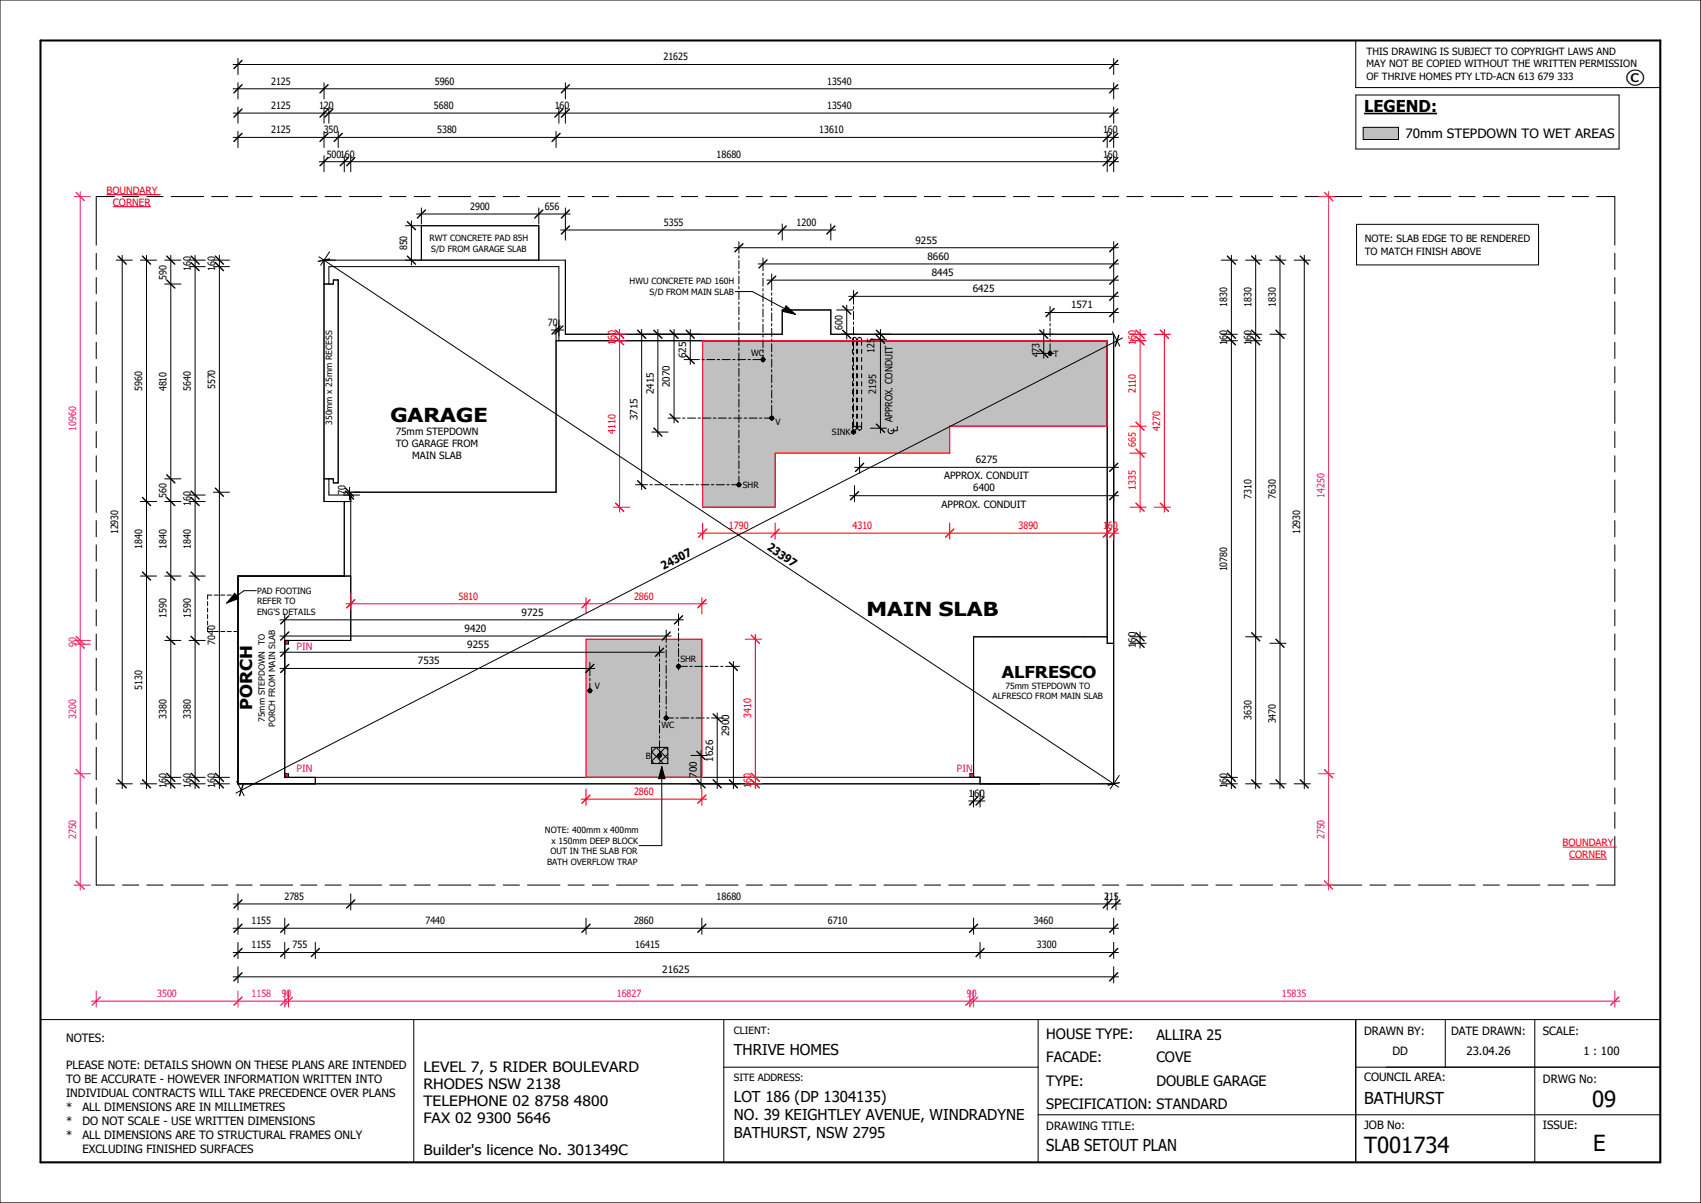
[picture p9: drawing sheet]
<svg xmlns="http://www.w3.org/2000/svg" width="420mm" height="297mm" viewBox="0 0 420 297" stroke-linecap="round" stroke-linejoin="round" font-family="sans-serif">
<g fill="#ff0080">
<path d="M70.3 191h.9v.9h-.9z"/>
<path d="M239.5 191h.9v.9h-.9z"/>
<path d="M70.3 158.1h.9v.9h-.9z"/>
</g>
<g fill="#fff">
<path d="M81.2 65.8h56.8v18.3h-.7v37.4h-50.7v.7h-5.4v-4h1.1v1h1.2v-50.1h-1.2v1h-1.1z"/>
<path d="M80 70.1h2.3v-1h1.2v50.1h-1.2v-1h-2.3z"/>
</g>
<path d="M144.7 157.8v34.1h28.6v-34.1zM173.5 84.1v41.1h17.9v-13.3h43.1v-6.7h38.9v-21.1z" fill="#c0c0c0"/>
<g fill="#fff">
<path d="M193.1 76.5h12v6h-12z"/>
<path d="M273.4 157.2l1.6 1.6h-1.6z"/>
<path d="M273.4 84.1l1.6-1.6v76.3l-1.6-1.6z"/>
<path d="M138 82.5h137l-1.6 1.6h-135.4z"/>
<path d="M139.6 64.2v18.3h-1.6v-16.7z"/>
<path d="M82.7 64.2h56.9l-1.6 1.6h-55.3z"/>
<path d="M82.7 122.2h3.9v1.6h-3.9z"/>
<path d="M80 64.2h2.7v1.6h-1.5v4.3h-1.2z"/>
<path d="M80 118.2h1.2v4h1.5v1.6h-2.7z"/>
<path d="M85 123.8h1.6v18.4h-1.6z"/>
<path d="M77.9 191.9h164.1v1.6h-164.1z"/>
</g>
<g fill="none" stroke="#000" stroke-width=".25">
<path d="M0 0h420v297h-420zM10 10h400v277h-400zM57.6 15.9h218.6M58.8 14.4v4M275 14.4v4M334.8 10v11.6h75.2M57.6 21.9h218.6M57.6 27.9h218.6M57.6 33.9h218.6M58.8 20.4v4M58.8 26.4v4M58.8 32.4v4"/>
<path d="M78.8 39.9h197.4M80 20.4v4M80 26.4v4M80 32.4v4M80 38.4v4M81.2 26.4v4M83.5 32.4v4M85 38.4v4M86.6 38.4v4M137.3 32.4v4M138 26.4v4M139.6 20.4v4"/>
<path d="M139.6 26.4v4M273.4 32.4v4M273.4 38.4v4M275 20.4v4M275 26.4v4M275 32.4v4M275 38.4v4M334.8 23.5h65v13.3h-65zM28.3 48.5h-4.5v12M30.3 48.5h4M36.3 48.5h4M42.3 48.5h8"/>
<path d="M52.3 48.5h4M58.3 48.5h4M64.3 48.5h8M74.3 48.5h4M80.3 48.5h4M86.3 48.5h8M96.3 48.5h4M100.1 55.7h32.9v8.5M101.6 54.5v10.9M102.3 48.5h4M102.8 52.8h38M104 51.3v4"/>
<path d="M104 55.7v8.5M108.3 48.5h8M118.3 48.5h4M124.3 48.5h4M130.3 48.5h8M133 51.3v4M138.4 56.8h67.9M139.6 51.3v8M140.2 48.5h4M146.2 48.5h4M152.2 48.5h8M162.2 48.5h4"/>
<path d="M168.2 48.5h4M174.2 48.5h8M182.4 59.7v2.8M184.2 48.5h4M190.2 48.5h4M193.1 55.3v4M196.2 48.5h8M205.1 55.3v4M206.2 48.5h4M212.2 48.5h4M218.2 48.5h8M228.2 48.5h4"/>
<path d="M234.2 48.5h4M240.2 48.5h8M250.2 48.5h4M256.2 48.5h4M262.2 48.5h8M272.2 48.5h4M275 59.7v20M278.2 48.5h4M284.2 48.5h8M294.2 48.5h4M300.2 48.5h4M306.2 48.5h8"/>
<path d="M316.2 48.5h4M322.2 48.5h4M328.2 48.5h8M334.9 55.4h45v10h-45zM338.2 48.5h4M344.2 48.5h4M350.2 48.5h8M360.2 48.5h4M366.2 48.5h4M372.2 48.5h8M382.2 48.5h4M388.2 48.5h4"/>
<path d="M394.2 48.5h4.5v12M23.8 62.5v4M23.8 68.5v4M23.8 74.5v8M28.7 64.2h4M30.2 63v131.7M34.7 64.2h4M36.2 63v131.7M40.7 64.2h4M40.7 70.1h4M42.2 63v131.7M46.7 64.2h4"/>
<path d="M46.7 65.8h4M48.2 63v131.7M52.7 64.2h4M52.7 65.8h4M54.2 63v131.7M78.7 63.4l197.5 131M80 70.1h2.3v-1h1.2v50.1h-1.2v-1h-2.3M81.2 70.1v-4.3h56.8v18.3M81.4 62.2l-2.2 3.3M137.3 80v4M181.2 61.2h95M181.5 72h4.3l10.6 5.6"/>
<path d="M182.4 63.1v.6M182.4 64.3v2M182.4 66.9v.6M182.4 68.1v2M182.4 70.7v.6M182.4 71.9v2M182.4 74.5v.6M182.4 75.7v2M182.4 78.3v.6M182.4 79.5v2M187.2 65.2h89M188.4 63.7v3.2"/>
<path d="M188.4 67.5v.6M188.4 68.7v2M188.4 71.3v.6M188.4 72.5v2M188.4 75.1v.6M188.4 76.3v2M188.4 78.9v.6M189.3 69.2h86.9M190.5 67.7v4M190.5 72.3v.6M190.5 73.5v2M190.5 76.1v.6"/>
<path d="M190.5 77.3v2M190.5 79.9v.6M194.1 75.5l2.3 2.1-3.1-.7zM206.6 76.5h4M209.1 75.3v8.4M209.5 73.2h66.7M210.7 71.7v3.4M210.7 75.7v.6M210.7 76.9v2M210.7 79.5v.6M258.1 77.2h18.1M259.3 75.7v3.6"/>
<path d="M259.3 79.9v.6M301.5 64.2h4M304 63v131.7M307.5 64.2h4M310 63v131.7M313.5 64.2h4M316 63v131.7M319.5 64.2h4M322 63v131.7M398.7 62.5v4M398.7 68.5v4M398.7 74.5v8"/>
<path d="M23.8 84.5v4M23.8 90.5v4M23.8 96.5v8M136.1 81.5h3.1M158.4 81.3v39.6M162.4 81.3v26.6M166.4 81.3v23.1M168.9 88.8h3.8M170.4 81.3v8.7M173.3 88.8h.6M174.5 88.8h2M177.1 88.8h.6"/>
<path d="M178.3 88.8h2M180.9 88.8h.6M182.1 88.8h2M182.4 82.1v.6M182.4 83.3v2M182.4 85.9v.6M182.4 87.1v2M182.4 89.7v.6M182.4 90.9v2M182.4 93.5v.6M182.4 94.7v2M182.4 97.3v.6"/>
<path d="M182.4 98.5v2M184.7 88.8h.6M185.9 88.8h3.1M188.4 80.1v2M188.4 82.7v.6M188.4 83.9v2M188.4 86.5v.6M188.4 87.7v1.7M190.5 81.1v2M190.5 83.7v.6M190.5 84.9v2M190.5 87.5v.6"/>
<path d="M190.5 88.7v2M190.5 91.3v.6M190.5 92.5v2M190.5 95.1v.6M190.5 96.3v2M190.5 98.9v.6M210.5 83.8v1.4M210.5 86.2v1M210.5 88.2v1M210.5 90.2v1M210.5 92.2v1M210.5 94.2v1"/>
<path d="M210.5 96.2v1M210.5 98.2v1M210.7 80.7v2M210.7 83.3v.6M210.7 84.5v2M210.7 87.1v.6M210.7 88.3v2M210.7 90.9v.6M210.7 92.1v2M210.7 94.7v.6M210.7 95.9v2M210.7 98.5v.6"/>
<path d="M210.7 99.7v2M211.5 83.8v1.4M211.5 86.2v1M211.5 88.2v1M211.5 90.2v1M211.5 92.2v1M211.5 94.2v1M211.5 96.2v1M211.5 98.2v1M211.7 83.8v1.4M211.7 86.2v1M211.7 88.2v1"/>
<path d="M211.7 90.2v1M211.7 92.2v1M211.7 94.2v1M211.7 96.2v1M211.7 98.2v1M212.7 83.8v1.4M212.7 86.2v1M212.7 88.2v1M212.7 90.2v1M212.7 92.2v1M212.7 94.2v1M212.7 96.2v1"/>
<path d="M212.7 98.2v1M214.9 83.8h4M217.4 81.3v25.6M256.2 87.2h4M257.7 81.3v7.1M259.3 81.1v2M259.3 83.7v.6M259.3 84.9v2.9M274.7 81.9l1.8 3.6M277.1 83.4l-218.9 112.4M301.5 84.1h4M301.5 82.5h4"/>
<path d="M307.5 84.1h4M307.5 82.5h4M313.5 82.5h4M398.7 84.5v4M398.7 90.5v4M398.7 96.5v8M23.8 106.5v4M23.8 112.5v4M23.8 118.5v8M40.7 118.2h4M81.2 118.2v4h7.6M156.9 119.7h3"/>
<path d="M160.5 119.7h.6M160.9 106.7h4M161.7 119.7h2M164.3 119.7h.6M164.9 103.2h3M165.5 119.7h2M168.1 119.7h.6M168.5 103.2h.6M169.3 119.7h2M169.7 103.2h2M171.9 119.7h.6M172.3 103.2h.6"/>
<path d="M173.1 119.7h2M173.5 103.2h2M175.7 119.7h.6M176.1 103.2h.6M176.9 119.7h2M177.3 103.2h2M179.5 119.7h.6M179.9 103.2h.6M180.7 119.7h2.3M181.1 103.2h2M182.4 101.1v.6M182.4 102.3v2"/>
<path d="M182.4 104.9v.6M182.4 106.1v2M182.4 108.7v.6M182.4 109.9v2M182.4 112.5v.6M182.4 113.7v2M182.4 116.3v.6M182.4 117.5v1.4M182.4 119.1v1.1M183.7 103.2h.6M184.9 103.2h2M187.5 103.2h.6"/>
<path d="M188.7 103.2h2.4M190.5 100.1v3.7M210.2 106.7h1.1M210.5 100.2v1M210.5 102.2v1M210.5 104.2v1.5M210.7 102.3v.6M210.7 103.5v1.9M210.7 106.1v1.1M211 119.9v4M211 115.4h65.2M211.5 100.2v1"/>
<path d="M211.5 102.2v1M211.5 104.2v1.5M211.7 100.2v1M211.7 102.2v1M211.7 104.2v1.5M212.2 112.9v4M212.7 100.2v1M212.7 102.2v1M212.7 104.2v1.5M214.9 105.7h4M220.6 105.9l.2 .5-.3 .5-.5 .2-.5-.2-.3-.5 .2-.5M221.5 105.3v1h-1.5"/>
<path d="M398.7 106.5v4M398.7 112.5v4M398.7 118.5v8M23.8 128.5v4M23.8 134.5v4M34.7 123.8h4M40.7 123.8h4M46.7 122.2h4M46.7 123.8h4M52.7 121.5h4M84.8 121.5h52.5v-37.4h136.1v74.7h1.6M85 123.8v18.4"/>
<path d="M86.3 120.3v3.1M86.6 121.5v36.6h-16.3M86.6 123.8h-6.6v-59.6h59.6v18.3h53.5v-6h12v6h69.9v111h-216.2v-51.3h27.8M209.8 122.4h66.4M398.7 128.5v4M398.7 134.5v4M23.8 140.5v8M23.8 150.5v4M23.8 156.5v4M34.7 142.2h4M40.7 158.1h4M40.7 142.2h4"/>
<path d="M46.7 158.1h4M46.7 142.2h4M51.3 148.5v1M51.3 150.1v1M51.3 151.7v1M51.3 153.3v1M51.3 154.9v1h1M52.3 146.9h-1v1M52.9 146.9h1M52.9 155.9h1M54.5 146.9h1M54.5 155.9h1"/>
<path d="M56.1 146.9h1M56.1 155.9h1M57.7 146.9h1.1M57.7 155.9h1.1M58 146.5l.9 1.3-2.9 1.1zM63.3 145.8h-3l-4.3 3.1M69.1 153h99.6M69.1 157h96.6M70.3 151.5v40.4h171.7v1.6M71.2 158.1v.9h-.9M162.8 159.5v2.6M164.5 155.5v3.1"/>
<path d="M164.5 159.2v.6M167.5 151.5v3M167.5 155.1v.6M167.5 156.3v2M167.5 158.9v.6M273.4 157.2h-33v34.7M279 157.2h4M279 158.8h4M281.5 156v4M307.5 157.2h4M313.5 158.8h4M398.7 140.5v8"/>
<path d="M398.7 150.5v4M398.7 156.5v4M23.8 162.5v8M23.8 172.5v4M23.8 178.5v4M69.1 161h94.9M69.1 165h77.7M145.1 170.5h1.1M145.6 163.5v3.4M145.6 167.5v.6M145.6 168.7v2.4M162.8 162.7v.6"/>
<path d="M162.8 163.9v2M162.8 166.5v.6M162.8 167.7v2M162.8 170.3v.6M162.8 171.5v2M162.8 174.1v.6M162.8 175.3v2M162.8 177.9v.6M162.8 179.1v2M163.9 177.3h2.4M164.5 160.4v2M164.5 163v.6"/>
<path d="M164.5 164.2v2M164.5 166.8v.6M164.5 168v2M164.5 170.6v.6M164.5 171.8v2M164.5 174.4v.6M164.5 175.6v2.2M166.9 177.3h.6M167 164.5h2.7M167.5 160.1v2M167.5 162.7v.6M167.5 163.9v1.5"/>
<path d="M168.1 177.3h2M170.3 164.5h.6M170.7 177.3h.6M171.5 164.5h2M171.9 177.3h2M174.1 164.5h.6M174.5 177.3h.6M175.3 164.5h2M175.7 177.3h2.9M177.1 176.1v18.6M177.9 164.5h.6M179.1 164.5h3.5"/>
<path d="M181.1 163.3v31.4M398.7 162.5v8M398.7 172.5v4M398.7 178.5v4M23.8 184.5v8M23.8 194.5v4M28.7 193.5h4M34.7 193.5h4M40.7 191.9h4M40.7 193.5h4M46.7 191.9h4M46.7 193.5h4"/>
<path d="M52.7 191.9h4M52.7 193.5h4M58.4 192.9l1.9 3.5M70.3 191h.9v.9M77.9 191.9v1.6M160.9 185.7l1.2-1.2 2.8 2.9M160.9 185.6l2.9 2.9M160.9 184.5h4v4h-4zM162.3 186.5h1.1M162.8 181.7v.6M162.8 182.9v2M162.8 185.5v2.2"/>
<path d="M163.4 189.2l.8 3h-1.6zM163.4 189.2v19.6h-5.6M164.3 184.5l.6 .6M164.3 184.5l-3.4 3.4 .6 .6M164.9 186.2l-2.3 2.3M164.9 188.4l-.1 .1M170.6 186.5h4M173.1 185.3v9.4M239.2 197.8h4M240.4 195.3v4M240.4 191h-.9v.9M242 195.3v4"/>
<path d="M276.4 191.4l-2.3 3.4M301.5 191.9h4M301.5 193.5h4M307.5 193.5h4M313.5 193.5h4M319.5 193.5h4M398.7 184.5v8M398.7 194.5v4M23.8 206.5v12h4.5M23.8 200.5v4M30.3 218.5h4M36.3 218.5h4"/>
<path d="M42.3 218.5h8M52.3 218.5h4M58.3 218.5h4M64.3 218.5h8M74.3 218.5h4M80.3 218.5h4M86.3 218.5h8M96.3 218.5h4M102.3 218.5h4M108.3 218.5h8M118.3 218.5h4M124.3 218.5h4"/>
<path d="M130.3 218.5h8M140.2 218.5h4M146.2 218.5h4M152.2 218.5h8M162.2 218.5h4M168.2 218.5h4M174.2 218.5h8M184.2 218.5h4M190.2 218.5h4M196.2 218.5h8M206.2 218.5h4M212.2 218.5h4"/>
<path d="M218.2 218.5h8M228.2 218.5h4M234.2 218.5h4M240.2 218.5h8M250.2 218.5h4M256.2 218.5h4M262.2 218.5h8M272.2 218.5h4M278.2 218.5h4M284.2 218.5h8M294.2 218.5h4M300.2 218.5h4"/>
<path d="M306.2 218.5h8M316.2 218.5h4M322.2 218.5h4M328.2 218.5h8M338.2 218.5h4M344.2 218.5h4M350.2 218.5h8M360.2 218.5h4M366.2 218.5h4M372.2 218.5h8M382.2 218.5h4M388.2 218.5h4"/>
<path d="M398.7 200.5v4M398.7 206.5v12h-4.5M57.6 235.2h218.6M57.6 229.2h218.6M57.6 223.2h219.1M58.8 220.7v4M58.8 226.7v4M58.8 232.7v4M58.8 238.7v4M70.3 226.7v4M70.3 232.7v4M77.9 232.7v4"/>
<path d="M86.6 220.7v4M144.7 226.7v4M173.3 226.7v4M240.4 226.7v4M242 232.7v4M273.4 220.7v4M275 226.7v4M275 232.7v4M275 238.7v4M275.5 220.7v4M10 251.7h400M57.6 241.2h218.6"/>
<path d="M102.2 251.7v35.3M178.7 251.7v35.3M256.3 251.7v35.3M334.8 251.7v35.3M356.9 251.7v11.8M379 251.7v35.3M178.7 263.5h77.6M256.3 275.2h153.7M334.8 263.5h75.2"/>
<circle cx="188.4" cy="88.8" r=".45"/>
<circle cx="211" cy="83.8" r=".5"/>
<circle cx="212.2" cy="83.8" r=".5"/>
<circle cx="259.3" cy="87.2" r=".45"/>
<circle cx="182.4" cy="119.7" r=".45"/>
<circle cx="190.5" cy="103.2" r=".45"/>
<circle cx="210.7" cy="106.7" r=".45"/>
<circle cx="211" cy="105.7" r=".5"/>
<circle cx="212.2" cy="105.7" r=".5"/>
<circle cx="145.6" cy="170.5" r=".45"/>
<circle cx="164.5" cy="177.3" r=".45"/>
<circle cx="167.5" cy="164.5" r=".45"/>
<circle cx="162.8" cy="186.5" r=".45"/>
</g>
<path d="M173.5 84.1h99.9v21.1h-38.9v6.7h-43.1v13.3h-17.9zM144.7 157.8h28.6v34.1h-28.6z" fill="none" stroke="#f00" stroke-width=".3"/>
<g fill="none" stroke="#000" stroke-width=".35">
<path d="M59.8 14.9l-2 2M276 14.9l-2 2M59.8 20.9l-2 2M59.8 26.9l-2 2M59.8 32.9l-2 2M81 20.9l-2 2M81 26.9l-2 2M81 32.9l-2 2M81 38.9l-2 2M82.2 26.9l-2 2M84.5 32.9l-2 2M86 38.9l-2 2"/>
<path d="M87.6 38.9l-2 2M138.3 32.9l-2 2M139 26.9l-2 2M140.6 20.9l-2 2M140.6 26.9l-2 2M274.4 32.9l-2 2M274.4 38.9l-2 2M276 20.9l-2 2M276 26.9l-2 2M276 32.9l-2 2M276 38.9l-2 2M100.6 54.7l2 2"/>
<path d="M105 51.8l-2 2M134 51.8l-2 2M140.6 55.8l-2 2M140.6 51.8l-2 2M194.1 55.8l-2 2M206.1 55.8l-2 2M29.2 63.2l2 2M35.2 63.2l2 2M41.2 69.1l2 2M41.2 63.2l2 2M47.2 63.2l2 2M47.2 64.8l2 2"/>
<path d="M53.2 64.8l2 2M53.2 63.2l2 2M81.4 64l-2.8 .5M100.6 63.2l2 2M183.4 60.2l-2 2M189.4 64.2l-2 2M191.5 68.2l-2 2M208.1 75.5l2 2M211.7 72.2l-2 2M260.3 76.2l-2 2M276 60.2l-2 2M276 64.2l-2 2"/>
<path d="M276 68.2l-2 2M276 72.2l-2 2M276 76.2l-2 2M303 63.2l2 2M309 63.2l2 2M315 63.2l2 2M321 63.2l2 2M138.3 80.5l-2 2M139 80.5l-2 2M157.4 81.5l2 2M161.4 81.5l2 2M165.4 81.5l2 2"/>
<path d="M169.4 87.8l2 2M169.4 81.5l2 2M208.1 81.5l2 2M216.4 82.8l2 2M216.4 81.5l2 2M256.7 86.2l2 2M256.7 81.5l2 2M276.2 82.8l-.8 2.7M303 81.5l2 2M303 83.1l2 2M309 81.5l2 2M309 83.1l2 2"/>
<path d="M315 81.5l2 2M41.2 117.2l2 2M157.4 118.7l2 2M161.4 105.7l2 2M165.4 102.2l2 2M213.2 114.4l-2 2M216.4 104.7l2 2M276 114.4l-2 2M35.2 122.8l2 2M41.2 122.8l2 2M47.2 121.2l2 2M47.2 122.8l2 2"/>
<path d="M53.2 120.5l2 2M85.3 121.2l2 2M85.3 120.5l2 2M212 121.4l-2 2M276 121.4l-2 2M35.2 141.2l2 2M41.2 157.1l2 2M41.2 141.2l2 2M47.2 141.2l2 2M47.2 157.1l2 2M71.3 152l-2 2M71.3 156l-2 2"/>
<path d="M165.5 156l-2 2M168.5 152l-2 2M280.5 156.2l2 2M280.5 157.8l2 2M309 156.2l2 2M315 157.8l2 2M71.3 160l-2 2M71.3 164l-2 2M146.6 164l-2 2M163.8 160l-2 2M176.1 176.3l2 2M180.1 163.5l2 2"/>
<path d="M29.2 192.5l2 2M35.2 192.5l2 2M41.2 192.5l2 2M41.2 190.9l2 2M47.2 190.9l2 2M47.2 192.5l2 2M53.2 192.5l2 2M53.2 190.9l2 2M60 193.8l-.9 2.7M172.1 185.5l2 2M172.1 192.5l2 2M176.1 192.5l2 2"/>
<path d="M180.1 192.5l2 2M241.4 196.8l-2 2M243 196.8l-2 2M276.4 193.2l-2.8 .6M303 190.9l2 2M303 192.5l2 2M309 192.5l2 2M315 192.5l2 2M321 192.5l2 2M59.8 234.2l-2 2M59.8 228.2l-2 2M59.8 222.2l-2 2"/>
<path d="M71.3 234.2l-2 2M71.3 228.2l-2 2M78.9 234.2l-2 2M87.6 222.2l-2 2M145.7 228.2l-2 2M174.3 228.2l-2 2M241.4 228.2l-2 2M243 234.2l-2 2M274.4 222.2l-2 2M276 234.2l-2 2M276 228.2l-2 2M276.5 222.2l-2 2"/>
<path d="M59.8 240.2l-2 2M276 240.2l-2 2"/>
</g>
<g fill="none" stroke="#e10080" stroke-width=".25">
<path d="M18.3 48.5h4M19.8 47.3v172.4M325.5 48.5h4M328 47.3v172.4M18.3 159h4M18.3 158.1h4M18.3 191h4M325.5 191h4M18.3 218.5h4M325.5 218.5h4M22.6 247.2h377.3M23.8 244.7v4"/>
<path d="M58.8 244.7v4M70.3 244.7v4M71.2 244.7v4M239.5 244.7v4M240.4 244.7v4M398.7 244.7v4"/>
</g>
<g fill="none" stroke="#e10080" stroke-width=".35">
<path d="M18.8 47.5l2 2M327 47.5l2 2M18.8 158l2 2M18.8 157.1l2 2M18.8 190l2 2M327 190l2 2M18.8 217.5l2 2M327 217.5l2 2M24.8 246.2l-2 2M59.8 246.2l-2 2M71.3 246.2l-2 2M72.2 246.2l-2 2"/>
<path d="M240.5 246.2l-2 2M241.4 246.2l-2 2M399.7 246.2l-2 2"/>
</g>
<path d="M194.1 75.5l2.3 2.1-3.1-.7zM58 146.5l.9 1.3-2.9 1.1zM163.4 189.2l.8 3h-1.6z" fill="#000"/>
<g fill="none" stroke="#f00" stroke-width=".25">
<path d="M26.3 48.1h13.4M27.9 51h9.3M150.5 82.5h4M150.5 84.1h4M153 81.3v45.1M279 82.5h4M279 84.1h4M281.5 81.3v45.1M285 82.5h4M287.5 81.3v45.1M279 111.9h4M279 105.2h4"/>
<path d="M151.5 125.2h4M172.3 131.6h103.9M173.5 129.1v4M191.4 129.1v4M234.5 129.1v4M273.4 129.1v4M275 129.1v4M279 125.2h4M285 125.2h4M85.4 149.1h89.1M86.6 146.6v4M144.7 147.6v4"/>
<path d="M173.3 147.6v4M184 157.8h4M186.5 156.6v38.1M143.5 197.3h31M144.7 194.8v4M173.3 194.8v4M184 191.9h4M184 193.5h4M385.8 209.1h13.4M387.4 212.1h9.4"/>
</g>
<g fill="none" stroke="#f00" stroke-width=".35">
<path d="M152 81.5l2 2M152 83.1l2 2M280.5 83.1l2 2M280.5 81.5l2 2M286.5 81.5l2 2M280.5 110.9l2 2M280.5 104.2l2 2M152 124.2l2 2M174.5 130.6l-2 2M192.4 130.6l-2 2M235.5 130.6l-2 2M274.4 130.6l-2 2"/>
<path d="M276 130.6l-2 2M280.5 124.2l2 2M286.5 124.2l2 2M87.6 148.1l-2 2M145.7 148.1l-2 2M174.3 148.1l-2 2M185.5 156.8l2 2M145.7 196.3l-2 2M174.3 196.3l-2 2M185.5 190.9l2 2M185.5 192.5l2 2"/>
</g>
<path d="M10 10h400v277h-400z" fill="none" stroke="#000" stroke-width=".5"/>
<path d="M336.6 31.4h8.7v3h-8.7z" fill="#c0c0c0"/>
<path d="M336.6 31.4h8.7v3h-8.7z" fill="none" stroke="#000" stroke-width=".25"/>
<path d="M336.8 28h18" fill="none" stroke="#000" stroke-width=".41"/>
<g font-size="5.5">
<text x="393.1" y="273.2">09</text>
<text x="336.8" y="284.7">T001734</text>
<text x="393.4" y="284.1">E</text>
</g>
<g font-size="4.8">
<text x="401.4" y="20.7">©</text>
<text x="96.4" y="104.2">GARAGE</text>
<text x="214" y="152.1">MAIN SLAB</text>
</g>
<g font-size="4.1">
<text x="336.8" y="27.7">LEGEND:</text>
<text x="247.3" y="167.4">ALFRESCO</text>
<text x="62.3" y="175.3" transform="rotate(-90 62.3 175.3)">PORCH</text>
<text x="336.8" y="272.6">BATHURST</text>
<text x="258.4" y="284.1">SLAB SETOUT PLAN</text>
</g>
<g font-size="3.7">
<text x="181.2" y="260.4">THRIVE HOMES</text>
<text x="181.2" y="272">LOT 186 (DP 1304135)</text>
<text x="181.2" y="276.5">NO. 39 KEIGHTLEY AVENUE, WINDRADYNE</text>
<text x="181.2" y="281">BATHURST, NSW 2795</text>
</g>
<g font-size="3.5">
<text x="258.4" y="256.6">HOUSE TYPE:</text>
<text x="285.5" y="256.8">ALLIRA 25</text>
<text x="258.4" y="262.3">FACADE:</text>
<text x="285.5" y="262.3">COVE</text>
<text x="104.5" y="264.6">LEVEL 7, 5 RIDER BOULEVARD</text>
<text x="104.5" y="268.8">RHODES NSW 2138</text>
<text x="258.4" y="268">TYPE:</text>
<text x="285.5" y="268">DOUBLE GARAGE</text>
<text x="104.5" y="273.1">TELEPHONE 02 8758 4800</text>
<text x="258.4" y="273.9">SPECIFICATION: STANDARD</text>
<text x="104.5" y="277.3">FAX 02 9300 5646</text>
<text x="104.6" y="285.2">Builder's licence No. 301349C</text>
</g>
<text font-size="3.2" x="347" y="34">70mm STEPDOWN TO WET AREAS</text>
<g font-size="2.8">
<text x="189.2" y="135.6" transform="rotate(34 189.2 135.6)">23397</text>
<text x="163.8" y="140.6" transform="rotate(-27 163.8 140.6)">24307</text>
<text x="16.3" y="257.2">NOTES:</text>
<text x="336.8" y="255.6">DRAWN BY:</text>
<text x="358.3" y="255.6">DATE DRAWN:</text>
<text x="381" y="255.6">SCALE:</text>
<text x="343.8" y="260.4">DD</text>
<text x="362.1" y="260.6">23.04.26</text>
<text x="391" y="260.4">1 : 100</text>
<text x="16.3" y="264">PLEASE NOTE: DETAILS SHOWN ON THESE PLANS ARE INTENDED</text>
<text x="16.3" y="267.5">TO BE ACCURATE - HOWEVER INFORMATION WRITTEN INTO</text>
<text x="336.8" y="266.9">COUNCIL AREA:</text>
<text x="381" y="267.3">DRWG No:</text>
<text x="16.3" y="270.9">INDIVIDUAL CONTRACTS WILL TAKE PRECEDENCE OVER PLANS</text>
<text x="16.3" y="274.3">*</text>
<text x="20.3" y="274.3">ALL DIMENSIONS ARE IN MILLIMETRES</text>
<text x="16.3" y="277.8">*</text>
<text x="16.3" y="281.2">*</text>
<text x="20.3" y="277.8">DO NOT SCALE - USE WRITTEN DIMENSIONS</text>
<text x="20.3" y="281.2">ALL DIMENSIONS ARE TO STRUCTURAL FRAMES ONLY</text>
<text x="258.4" y="278.9">DRAWING TITLE:</text>
<text x="336.8" y="278.6">JOB No:</text>
<text x="381" y="278.6">ISSUE:</text>
<text x="20.3" y="284.7">EXCLUDING FINISHED SURFACES</text>
</g>
<g font-size="2.5">
<text x="163.8" y="14.9">21625</text>
<text x="337.4" y="13.7">THIS DRAWING IS SUBJECT TO COPYRIGHT LAWS AND</text>
<text x="337.4" y="16.7">MAY NOT BE COPIED WITHOUT THE WRITTEN PERMISSION</text>
<text x="66.9" y="20.9">2125</text>
<text x="107.4" y="20.9">5960</text>
<text x="204.2" y="20.9">13540</text>
<text x="337.4" y="19.6">OF THRIVE HOMES PTY LTD-ACN 613 679 333</text>
<text x="66.9" y="26.9">2125</text>
<text x="78.8" y="26.9">120</text>
<text x="107.2" y="26.9">5680</text>
<text x="137" y="26.9">160</text>
<text x="204.2" y="26.9">13540</text>
<text x="66.9" y="32.9">2125</text>
<text x="79.9" y="32.9">350</text>
<text x="108" y="32.9">5380</text>
<text x="202.3" y="32.9">13610</text>
<text x="272.4" y="32.9">160</text>
<text x="80.7" y="38.9">500160</text>
<text x="176.9" y="38.9">18680</text>
<text x="272.4" y="38.9">160</text>
<text x="116.1" y="51.8">2900</text>
<text x="134.5" y="51.8">656</text>
<text x="163.9" y="55.7">5355</text>
<text x="196.7" y="55.7">1200</text>
<text x="337" y="59.9">NOTE: SLAB EDGE TO BE RENDERED</text>
<text x="100.5" y="61.8" transform="rotate(-90 100.5 61.8)">850</text>
<text x="226" y="60.1">9255</text>
<text x="229" y="64.1">8660</text>
<text x="337" y="62.8">TO MATCH FINISH ABOVE</text>
<text x="41.1" y="69" transform="rotate(-90 41.1 69)">590</text>
<text x="47.1" y="66.9" transform="rotate(-90 47.1 66.9)">160</text>
<text x="53.1" y="66.9" transform="rotate(-90 53.1 66.9)">160</text>
<text x="230.1" y="68.1">8445</text>
<text x="240.2" y="72.1">6425</text>
<text x="264.4" y="76.1">1571</text>
<text x="303" y="75.8" transform="rotate(-90 303 75.8)">1830</text>
<text x="309" y="75.8" transform="rotate(-90 309 75.8)">1830</text>
<text x="315" y="75.8" transform="rotate(-90 315 75.8)">1830</text>
<text x="135.3" y="80.4">70</text>
<text x="208" y="81.4" transform="rotate(-90 208 81.4)">600</text>
<text x="169.4" y="88.5" transform="rotate(-90 169.4 88.5)">625</text>
<text x="216" y="87.2" transform="rotate(-90 216 87.2)">125</text>
<text x="256.7" y="88.3" transform="rotate(-90 256.7 88.3)">473</text>
<text x="303" y="85.2" transform="rotate(-90 303 85.2)">160</text>
<text x="309" y="85.2" transform="rotate(-90 309 85.2)">160</text>
<text x="165.4" y="95.6" transform="rotate(-90 165.4 95.6)">2070</text>
<text x="35.1" y="96.5" transform="rotate(-90 35.1 96.5)">5960</text>
<text x="41.1" y="96.6" transform="rotate(-90 41.1 96.6)">4810</text>
<text x="47.1" y="96.5" transform="rotate(-90 47.1 96.5)">5640</text>
<text x="53.1" y="96.1" transform="rotate(-90 53.1 96.1)">5570</text>
<text x="161.4" y="97.3" transform="rotate(-90 161.4 97.3)">2415</text>
<text x="216.4" y="97.2" transform="rotate(-90 216.4 97.2)">2195</text>
<text x="97.7" y="107.3">75mm STEPDOWN</text>
<text x="157.4" y="103.8" transform="rotate(-90 157.4 103.8)">3715</text>
<text x="220.3" y="104.2" transform="rotate(-90 220.3 104.2)">APPROX. CONDUIT</text>
<text x="97.7" y="110.3">TO GARAGE FROM</text>
<text x="101.7" y="113.3">MAIN SLAB</text>
<text x="233.1" y="118.3">APPROX. CONDUIT</text>
<text x="240.9" y="114.3">6275</text>
<text x="41.1" y="122.9" transform="rotate(-90 41.1 122.9)">560</text>
<text x="47.1" y="124.9" transform="rotate(-90 47.1 124.9)">160</text>
<text x="85.3" y="122.3" transform="rotate(-90 85.3 122.3)">70</text>
<text x="232.5" y="125.3">APPROX. CONDUIT</text>
<text x="240.3" y="121.3">6400</text>
<text x="309" y="123.1" transform="rotate(-90 309 123.1)">7310</text>
<text x="315" y="123.1" transform="rotate(-90 315 123.1)">7630</text>
<text x="29.1" y="131.9" transform="rotate(-90 29.1 131.9)">12930</text>
<text x="321" y="131.9" transform="rotate(-90 321 131.9)">12930</text>
<text x="35.1" y="135.5" transform="rotate(-90 35.1 135.5)">1840</text>
<text x="41.1" y="135.5" transform="rotate(-90 41.1 135.5)">1840</text>
<text x="47.1" y="135.5" transform="rotate(-90 47.1 135.5)">1840</text>
<text x="303" y="141.1" transform="rotate(-90 303 141.1)">10780</text>
<text x="41.1" y="152.6" transform="rotate(-90 41.1 152.6)">1590</text>
<text x="47.1" y="152.6" transform="rotate(-90 47.1 152.6)">1590</text>
<text x="114.7" y="156">9420</text>
<text x="128.8" y="152">9725</text>
<text x="53.1" y="159.2" transform="rotate(-90 53.1 159.2)">7040</text>
<text x="115.4" y="160">9255</text>
<text x="280.5" y="160" transform="rotate(-90 280.5 160)">160</text>
<text x="103.2" y="164">7535</text>
<text x="35.1" y="170.3" transform="rotate(-90 35.1 170.3)">5130</text>
<text x="41.1" y="177.5" transform="rotate(-90 41.1 177.5)">3380</text>
<text x="47.1" y="177.5" transform="rotate(-90 47.1 177.5)">3380</text>
<text x="309" y="177.8" transform="rotate(-90 309 177.8)">3630</text>
<text x="315" y="178.6" transform="rotate(-90 315 178.6)">3470</text>
<text x="180.1" y="181.7" transform="rotate(-90 180.1 181.7)">2900</text>
<text x="176.1" y="188.1" transform="rotate(-90 176.1 188.1)">1626</text>
<text x="41.1" y="194.5" transform="rotate(-90 41.1 194.5)">160</text>
<text x="47.1" y="194.5" transform="rotate(-90 47.1 194.5)">160</text>
<text x="53.1" y="194.5" transform="rotate(-90 53.1 194.5)">160</text>
<text x="172.1" y="192" transform="rotate(-90 172.1 192)">700</text>
<text x="239.2" y="196.7">160</text>
<text x="303" y="194.5" transform="rotate(-90 303 194.5)">160</text>
<text x="70.2" y="222.1">2785</text>
<text x="176.9" y="222.1">18680</text>
<text x="272.6" y="222.1">215</text>
<text x="62.1" y="228.1">1155</text>
<text x="105.1" y="228.1">7440</text>
<text x="156.6" y="228.1">2860</text>
<text x="204.4" y="228.1">6710</text>
<text x="255.2" y="228.1">3460</text>
<text x="62.1" y="234.1">1155</text>
<text x="72.2" y="234.1">755</text>
<text x="156.9" y="234.1">16415</text>
<text x="256" y="234.1">3300</text>
<text x="163.5" y="240.1">21625</text>
<text x="181.2" y="255.4">CLIENT:</text>
<text x="181.2" y="267">SITE ADDRESS:</text>
</g>
<g font-size="2.5" fill="#f00">
<text x="26.3" y="47.9">BOUNDARY</text>
<text x="27.9" y="50.8">CORNER</text>
<text x="151.9" y="85.2" transform="rotate(-90 151.9 85.2)">160</text>
<text x="280.5" y="85.2" transform="rotate(-90 280.5 85.2)">160</text>
<text x="280.5" y="97.1" transform="rotate(-90 280.5 97.1)">2110</text>
<text x="151.9" y="107.1" transform="rotate(-90 151.9 107.1)">4110</text>
<text x="286.5" y="106.3" transform="rotate(-90 286.5 106.3)">4270</text>
<text x="280.5" y="110.4" transform="rotate(-90 280.5 110.4)">665</text>
<text x="280.5" y="121" transform="rotate(-90 280.5 121)">1335</text>
<text x="180" y="130.6">1790</text>
<text x="210.5" y="130.6">4310</text>
<text x="251.5" y="130.6">3890</text>
<text x="272.4" y="130.6">160</text>
<text x="113.2" y="148">5810</text>
<text x="156.6" y="148">2860</text>
<text x="185.5" y="177.3" transform="rotate(-90 185.5 177.3)">3410</text>
<text x="156.6" y="196.3">2860</text>
<text x="185.5" y="194.5" transform="rotate(-90 185.5 194.5)">160</text>
<text x="385.8" y="208.9">BOUNDARY</text>
<text x="387.4" y="211.9">CORNER</text>
</g>
<g font-size="2.5" fill="#e10080">
<text x="18.8" y="106.4" transform="rotate(-90 18.8 106.4)">10960</text>
<text x="327" y="122.8" transform="rotate(-90 327 122.8)">14250</text>
<text x="18.8" y="159.8" transform="rotate(-90 18.8 159.8)">90</text>
<text x="18.8" y="177.5" transform="rotate(-90 18.8 177.5)">3200</text>
<text x="18.8" y="207.2" transform="rotate(-90 18.8 207.2)">2750</text>
<text x="327" y="207.2" transform="rotate(-90 327 207.2)">2750</text>
<text x="38.8" y="246.1">3500</text>
<text x="62.1" y="246.1">1158</text>
<text x="69.6" y="246.1">90</text>
<text x="152.3" y="246.1">16827</text>
<text x="238.7" y="246.1">90</text>
<text x="316.5" y="246.1">15835</text>
</g>
<g font-size="2.5" fill="#ff0080">
<text x="73.2" y="160.4">PIN</text>
<text x="73.2" y="190.5">PIN</text>
<text x="236.3" y="190.5">PIN</text>
</g>
<g font-size="2.1">
<text x="106" y="59.5">RWT CONCRETE PAD 85H</text>
<text x="106.5" y="62.1">S/D FROM GARAGE SLAB</text>
<text x="155.4" y="70.2">HWU CONCRETE PAD 160H</text>
<text x="160.4" y="72.7">S/D FROM MAIN SLAB</text>
<text x="185.5" y="87.9">WC</text>
<text x="260.1" y="88.1">T</text>
<text x="82" y="104.9" transform="rotate(-90 82 104.9)">350mm x 25mm RECESS</text>
<text x="191.5" y="104.9">V</text>
<text x="205.4" y="107.5">SINK</text>
<text x="183.4" y="120.5">SHR</text>
<text x="63.5" y="146.6">PAD FOOTING</text>
<text x="63.5" y="149.2">REFER TO</text>
<text x="63.5" y="151.7">ENG'S DETAILS</text>
<text x="168" y="163.4">SHR</text>
<text x="146.9" y="170.2">V</text>
<text x="245.1" y="172.7">ALFRESCO FROM MAIN SLAB</text>
<text x="248.2" y="170.1">75mm STEPDOWN TO</text>
<text x="65.4" y="178.2" transform="rotate(-90 65.4 178.2)">75mm STEPDOWN TO</text>
<text x="68" y="179.5" transform="rotate(-90 68 179.5)">PORCH FROM MAIN SLAB</text>
<text x="163.3" y="179.7">WC</text>
<text x="159.4" y="187.3">B</text>
<text x="134.6" y="205.7">NOTE: 400mm x 400mm</text>
<text x="136.2" y="208.3">x 150mm DEEP BLOCK</text>
<text x="135.1" y="213.5">BATH OVERFLOW TRAP</text>
<text x="135.9" y="210.9">OUT IN THE SLAB FOR</text>
</g>
</svg>
